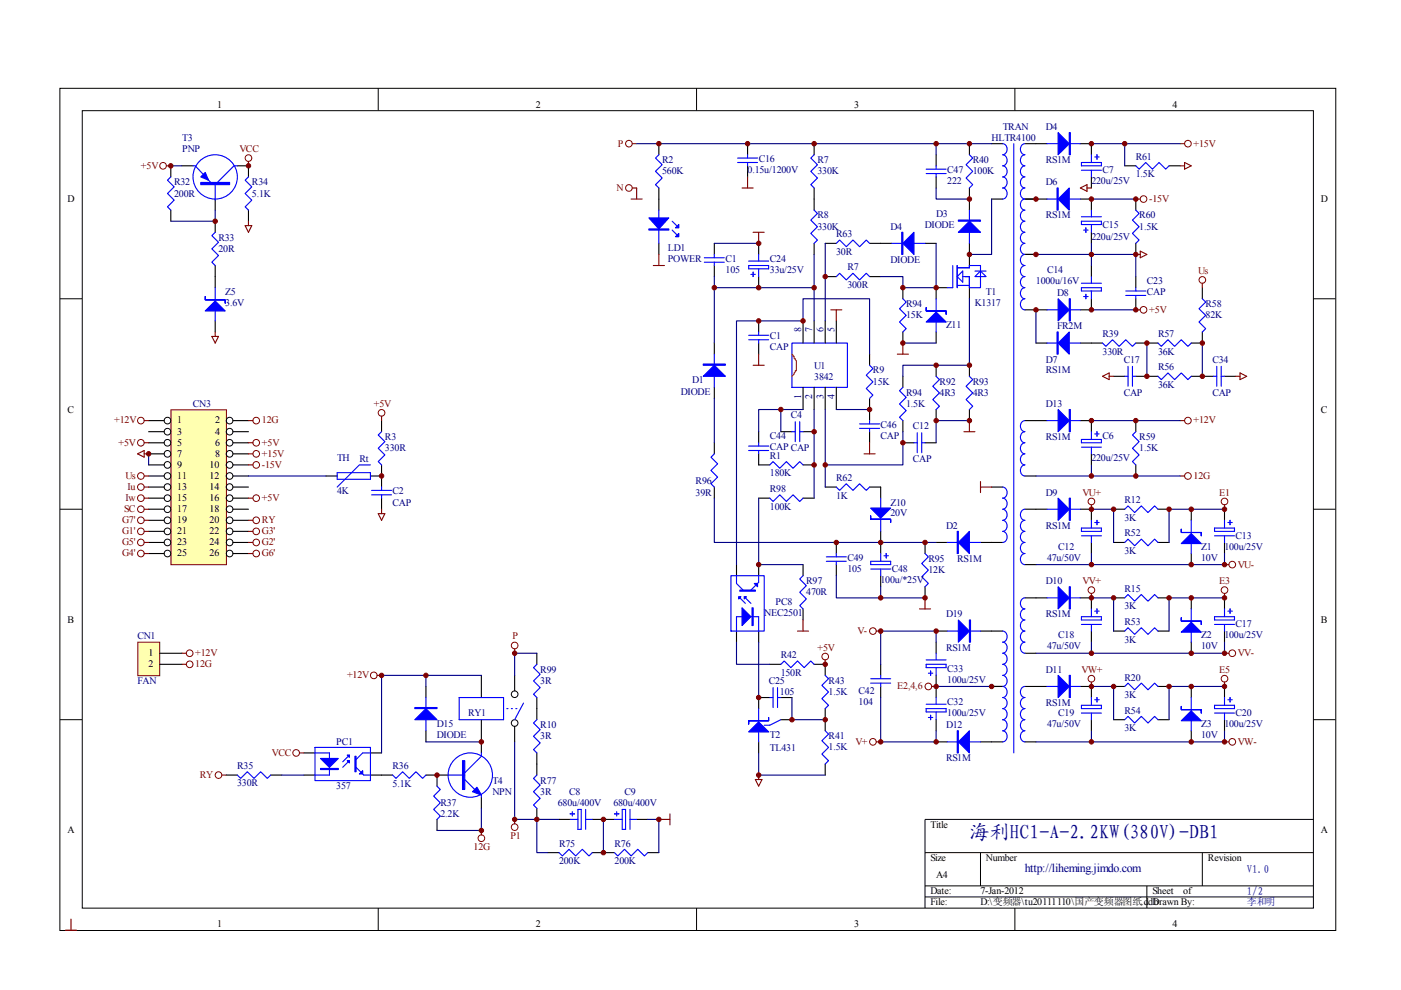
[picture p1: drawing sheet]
<svg xmlns="http://www.w3.org/2000/svg" width="297mm" height="210mm" viewBox="0 0 297 210" stroke-linecap="round" stroke-linejoin="round" font-family="sans-serif">
<g fill="none" stroke="#000" stroke-width=".21">
<path d="M12.7 18.7h270.5v178.6h-270.5zM80.2 18.7v4.7M147.7 18.7v4.7M215.2 18.7v4.7M17.4 23.5h261.1v169h-261.1zM12.7 63.3h4.7M278.4 63.3h4.7M12.7 108h4.7M278.4 108h4.7M12.7 152.6h4.7M278.4 152.6h4.7M278.4 173.7h-82.3v18.8"/>
<path d="M80.2 192.5v4.7M147.7 192.5v4.7M196.1 180.8h82.3M196.1 187.8h82.3M196.1 190.2h82.3M207.9 180.8v7M215.2 192.5v4.7M243.2 187.8v4.7M254.9 180.8v7"/>
</g>
<g fill="none" stroke="#800000" stroke-width=".23">
<path d="M134 30.5h1M134 39.9h1v2.3M157.3 39.9h2.4M158.5 37.5v2.4M229 39.9l1.5-.7v1.4zM230.5 39.9h.9M250.2 30.5h1M250.2 35.2h1M251.2 34.5l1.4 .7-1.4 .7zM133.8 42.2h2.4M138.5 56.3h2.4M139.7 53.9v2.4"/>
<path d="M159.7 49.3h2.3M160.9 49.3v2.3M240.8 42.2h.9M240.8 53.9h.9M241.7 53.2l1.5 .7-1.5 .8zM176.1 65.7h2.4M177.3 65.7v2.3M190.2 75.1h2.4M191.4 72.7v2.4M233.8 79.8l1.4-.7v1.4zM235.2 79.8h.9M240.8 65.7h.9"/>
<path d="M254.9 60.1v.9M262 79.8h.9M262.9 79.1l1.4 .7-1.4 .7zM183.2 96.2h2.3M184.4 93.9v2.3M204.4 91.5h2.3M205.5 89.2v2.3M250.2 89.2h1M207.9 102.1v2.3M207.9 103.3h2.3M231.4 107v1M250.2 100.9h1"/>
<path d="M259.6 119.7h1M259.6 107v1M169.1 133.8h2.3M170.3 131.5v2.3M175 139.9v1M185.8 133.8h.9M195 129.1h2.3M196.1 126.8v2.3M231.4 125.8v1M259.6 138.5h1M259.6 125.8v1M185.8 157.3h.9"/>
<path d="M197.5 145.5h1M231.4 144.6v.9M259.6 157.3h1M259.6 144.6v.9M160.1 165.3h1.5l-.7 1.4zM160.9 164.3v1M13.9 197.2h2.3M15 194.9v2.3"/>
</g>
<g fill="none" stroke="#000" stroke-width=".23">
<path d="M139.7 30.5v2.3M139.7 39.9v4.7M158.5 30.5v2.3M158.5 35.2v2.3M198.5 32.8v2.4M198.5 37.5v2.4M205.5 30.5v2.3M205.5 39.9v4.7M210.2 30.5h2.4M217.3 30.5h4.7M229 30.5h2.4v2.3M231.4 37.5v2.4"/>
<path d="M238.5 35.2h2.3M247.9 35.2h2.3M139.7 51.6v2.3M160.9 51.6v2.3M160.9 58.6v2.4M172.6 42.2v2.4M172.6 51.6v2.3M175 58.6h2.3M175 51.6h2.3M184.4 58.6h2.3M184.4 51.6h4.7M196.1 51.6h2.4"/>
<path d="M205.5 51.6v4.7M210.2 42.2h2.4M217.3 42.2h4.7M217.3 53.9h2.3M229 42.2h2.4v2.4M231.4 49.3v2.3M231.4 56.3v2.3M240.8 42.2v2.4M240.8 51.6v2.3M240.8 58.6v2.4M151.4 72.7v2.4M170.3 68v4.7"/>
<path d="M172.6 68v4.7M175 68v4.7M177.3 68v4.7M184.4 75.1v2.3M191.4 61v2.3M191.4 70.4v2.3M191.4 79.8v2.3M198.5 70.4v2.3M198.5 77.4v2.4M200.8 61h-2.3v2.3M205.5 61v2.3M205.5 77.4v2.4"/>
<path d="M217.3 65.7h4.7M219.6 72.7h2.4M229 72.7h4.8M231.4 63.3v2.4h-2.4M236.1 79.8h2.4M240.8 72.7h4.7M240.8 63.3v2.4M240.8 79.8h4.7M252.6 79.8h4.7M254.9 70.4v2.3h-2.3M254.9 61v2.3M259.6 79.8h2.4"/>
<path d="M151.4 82.1v2.4M151.4 93.9v2.3M160.9 96.2v2.4h2.3M160.9 91.5v2.4M165.6 91.5h2.3M170.3 98.6h2.3M170.3 82.1v4.7M170.3 91.5h2.3M172.6 82.1v4.7M175 82.1v4.7M177.3 82.1v4.7M184.4 84.5v4.7"/>
<path d="M184.4 91.5v2.4M191.4 89.2v2.3M191.4 93.9h2.4M196.1 93.9h2.4M198.5 86.8v2.4M205.5 86.8v2.4M217.3 89.2h4.7M229 89.2h2.4v2.3M231.4 96.2v2.4M240.8 89.2v2.3M240.8 98.6v2.3M151.4 103.3v2.3"/>
<path d="M156.2 119.7v2.4M160.9 119.7v2.4M160.9 105.6h2.3M170.3 119.7v2.4M170.3 105.6h2.3M175 103.3h2.3M177.3 115v2.4M177.3 119.7v2.4M184.4 103.3h2.3v2.3M186.7 112.7v4.7M196.1 115v2.4M198.5 115h2.3"/>
<path d="M207.9 115h4.7M210.2 103.3h2.4M217.3 100.9h2.3M217.3 119.7h2.3M217.3 108h4.7M229 108h2.4v2.3M231.4 115v2.4M236.1 115h2.4M236.1 108h2.4M245.5 115h2.4M245.5 108h2.4M252.6 108v2.3"/>
<path d="M252.6 117.4v2.3M259.6 108v2.3M259.6 115v2.4M156.2 133.8v2.4M160.9 133.8v2.4M170.3 129.1v2.4M186.7 122.1v2.3M196.1 124.4v2.4M198.5 133.8h2.3M198.5 136.2v2.3M207.9 133.8h4.7M217.3 138.5h2.3"/>
<path d="M217.3 126.8h4.7M229 126.8h2.4v2.3M231.4 133.8v2.4M236.1 126.8h2.4M236.1 133.8h2.4M245.5 126.8h2.4M245.5 133.8h2.4M252.6 126.8v2.3M252.6 136.2v2.3M259.6 126.8v2.3M259.6 133.8v2.4M160.9 157.3v2.3"/>
<path d="M163.2 147.9h-2.3v2.3M163.2 140.9h2.4M165.6 147.9h2.3M165.6 152.6h2.3M172.6 140.9h2.4v2.3M175 150.2v4.7M186.7 140.9v2.3M186.7 145.5v2.4M198.5 157.3h2.3M198.5 143.2v4.7M198.5 152.6v2.3M207.9 157.3h4.7"/>
<path d="M210.2 145.5h2.4M217.3 157.3h2.3M217.3 145.5h4.7M229 145.5h2.4v2.4M231.4 152.6v2.3M236.1 145.5h2.4M236.1 152.6h2.4M245.5 145.5h2.4M245.5 152.6h2.4M252.6 145.5v2.4M252.6 154.9v2.4M259.6 145.5v2.4"/>
<path d="M259.6 152.6v2.3M175 162v2.3"/>
</g>
<g fill="none" stroke="#00f" stroke-width=".23">
<path d="M139.7 32.8l-.7 .7 1.4 1.4-1.4 1.4 1.4 1.4-1.4 1.5 .7 .7M156.4 34.5h4.2M156.4 33.5h4.2M158.5 32.8v.7M158.5 34.5v.7M196.4 36.8h4.2M196.4 35.9h4.2M198.5 35.2v.7M198.5 36.8v.7M205.5 32.8l.7 .7-1.4 1.4 1.4 1.4-1.4 1.4 1.4 1.5-.7 .7M212.6 30.5a1.2 1.2 0 0 1 .9 1.1 1.2 1.2 0 0 1-.9 1.2 1.2 1.2 0 0 1 .9 1.2 1.2 1.2 0 0 1-.9 1.2 1.2 1.2 0 0 1 .9 1.1 1.2 1.2 0 0 1-.9 1.2 1.2 1.2 0 0 1 .9 1.2 1.2 1.2 0 0 1-.9 1.2 1.2 1.2 0 0 1 .9 1.1 1.2 1.2 0 0 1-.9 1.2M214.9 30.5v129.1"/>
<path d="M217.3 30.5a1.21 1.21 0 0 0-1 1.1 1.21 1.21 0 0 0 1 1.2 1.2 1.2 0 0 0-1 1.2 1.2 1.2 0 0 0 1 1.2 1.2 1.2 0 0 0-1 1.1 1.2 1.2 0 0 0 1 1.2 1.2 1.2 0 0 0-1 1.2 1.2 1.2 0 0 0 1 1.2 1.2 1.2 0 0 0-1 1.1 1.2 1.2 0 0 0 1 1.2 1.2 1.2 0 0 0-1 1.2 1.2 1.2 0 0 0 1 1.2 1.2 1.2 0 0 0-1 1.1 1.2 1.2 0 0 0 1 1.2 1.21 1.21 0 0 0-1 1.2 1.21 1.21 0 0 0 1 1.2 1.2 1.2 0 0 0-1 1.1 1.2 1.2 0 0 0 1 1.2 1.2 1.2 0 0 0-1 1.2 1.2 1.2 0 0 0 1 1.1 1.2 1.2 0 0 0-1 1.2 1.2 1.2 0 0 0 1 1.2 1.2 1.2 0 0 0-1 1.2 1.2 1.2 0 0 0 1 1.1 1.2 1.2 0 0 0-1 1.2 1.2 1.2 0 0 0 1 1.2 1.2 1.2 0 0 0-1 1.2 1.2 1.2 0 0 0 1 1.1 1.2 1.2 0 0 0-1 1.2 1.2 1.2 0 0 0 1 1.2M222 30.5h7M229.3 34.5h4.2v.7h-4.2zM229.3 36.1h4.2M231.4 32.8v1.7M231.4 36.1v1.4M232.1 33.3h.9M232.6 32.8v.9M240.8 35.2l.7 .7 1.4-1.4 1.4 1.4 1.4-1.4 1.5 1.4 .7-.7M139.7 44.6v7M142.5 48.8l1 .9M142.5 46.9l1 .9"/>
<path d="M158.7 56.3h4.3v.7h-4.3zM158.7 55.4h4.3M159.2 58.2h.9M159.7 57.7v.9M160.9 53.9v1.5M160.9 57v1.6M172.6 44.6l.7 .7-1.4 1.4 1.4 1.4-1.4 1.4 1.4 1.4-.7 .7M177.3 58.6l.7-.7 1.4 1.4 1.4-1.4 1.5 1.4 1.4-1.4 .7 .7M177.3 51.6l.7-.7 1.4 1.4 1.4-1.4 1.5 1.4 1.4-1.4 .7 .7M189.1 51.6h7M202 56.3v4.7h-1.2M202.9 56.8h2.6v-.5h2.4v4.7h-2.4v-2.4h-1.4"/>
<path d="M202.9 56.3v4.7M204.1 57.5v2.3l-1.2-1.2zM205.5 44.6v7M206.7 58.6l1.2-1.1 1.2 1.1zM206.7 57.5h2.4M222 42.2h7M229.3 46.9h4.2v.7h-4.2zM229.3 46h4.2M229.8 48.8h.9M230.2 48.3v1M231.4 44.6v1.4M231.4 47.6v1.7"/>
<path d="M231.4 58.6v1.5M240.8 44.6l.7 .7-1.4 1.4 1.4 1.4-1.4 1.4 1.4 1.4-.7 .7M151.4 75.1v7M167.9 72.7h11.8v9.4h-11.8zM184.4 77.4l.7 .7-1.4 1.4 1.4 1.5-1.4 1.4 1.4 1.4-.7 .7M191.4 63.3l.7 .7-1.4 1.5 1.4 1.4-1.4 1.4 1.4 1.4-.7 .7M198.5 79.8l.7 .7-1.4 1.4 1.4 1.4-1.4 1.4 1.4 1.4-.7 .7M198.5 63.3v7.1M202.9 60.5h2.6M205.5 79.8l.7 .7-1.4 1.4 1.4 1.4-1.4 1.4 1.4 1.4-.7 .7M222 65.7h7M222 72.7h7"/>
<path d="M229.3 61h4.2v.7h-4.2zM229.3 60.1h4.2M229.8 62.9h.9M230.2 62.4v.9M231.4 61.7v1.6M233.8 72.7l.7 .7 1.4-1.4 1.4 1.4 1.4-1.4 1.4 1.4 .7-.7M238.5 79.8h.7M238.7 61.7h4.2M238.7 62.6h4.2M239.2 77.7v4.2M240.1 79.8h.7M240.1 77.7v4.2"/>
<path d="M240.8 61v.7M240.8 62.6v.7M245.5 72.7l.7 .7 1.4-1.4 1.4 1.4 1.4-1.4 1.5 1.4 .7-.7M245.5 79.8l.7 .7 1.4-1.4 1.4 1.4 1.4-1.4 1.5 1.4 .7-.7M254.9 63.3l.7 .7-1.4 1.5 1.4 1.4-1.4 1.4 1.4 1.4-.7 .7M257.3 79.8h.7M258 77.7v4.2M258.9 79.8h.7M258.9 77.7v4.2M151.4 96.2l-.7 .7 1.5 1.4-1.5 1.4 1.5 1.5-1.5 1.4 .7 .7M158.7 95.5h4.3M158.7 94.6h4.3"/>
<path d="M160.9 93.9v.7M160.9 95.5v.7M163.2 98.6l.7-.7 1.4 1.4 1.4-1.4 1.4 1.4 1.5-1.4 .7 .7M167.9 91.5h.7M168.6 89.4v4.2M169.6 91.5h.7M169.6 89.4v4.2M182.3 90.8h4.2M182.3 89.9h4.2M184.4 89.2v.7M184.4 90.8v.7M191.4 82.1l-.7 .7 1.4 1.4-1.4 1.5 1.4 1.4-1.4 1.4 .7 .7"/>
<path d="M193.8 93.9h.7M194.5 91.8v4.2M195.4 93.9h.7M195.4 91.8v4.2M217.3 96.2a1.2 1.2 0 0 0-1 1.2 1.2 1.2 0 0 0 1 1.2 1.2 1.2 0 0 0-1 1.1 1.2 1.2 0 0 0 1 1.2M217.3 89.2a1.2 1.2 0 0 0-1 1.2 1.2 1.2 0 0 0 1 1.1 1.2 1.2 0 0 0-1 1.2 1.2 1.2 0 0 0 1 1.2 1.2 1.2 0 0 0-1 1.2 1.2 1.2 0 0 0 1 1.1M222 89.2h7M229.3 93.2h4.2v.7h-4.2zM229.3 94.8h4.2M231.4 91.5v1.7M231.4 94.8v1.4M232.1 92h.9"/>
<path d="M232.6 91.5v1M240.8 91.5l-.7 .7 1.4 1.4-1.4 1.5 1.4 1.4-1.4 1.4 .7 .7M163.2 105.6l.7 .7 1.4-1.4 1.4 1.4 1.4-1.4 1.5 1.4 .7-.7M175.2 119h4.2M175.2 118.1h4.2M177.3 103.3l.7 .7 1.4-1.4 1.4 1.4 1.5-1.4 1.4 1.4 .7-.7M177.3 117.4v.7M177.3 119v.7M184.6 119h4.2v.7h-4.2zM186.7 105.6v7.1M186.7 117.4v1.6M187.4 117.8h1"/>
<path d="M187.9 117.4v.9M196.1 117.4l.7 .7-1.4 1.4 1.4 1.4-1.4 1.4 1.4 1.4-.7 .7M200.8 115h7.1M212.6 103.3a1.2 1.2 0 0 1 .9 1.1 1.2 1.2 0 0 1-.9 1.2 1.2 1.2 0 0 1 .9 1.2 1.2 1.2 0 0 1-.9 1.2 1.2 1.2 0 0 1 .9 1.1 1.2 1.2 0 0 1-.9 1.2 1.2 1.2 0 0 1 .9 1.2 1.2 1.2 0 0 1-.9 1.2 1.2 1.2 0 0 1 .9 1.1 1.2 1.2 0 0 1-.9 1.2M217.3 108a1.21 1.21 0 0 0-1 1.1 1.21 1.21 0 0 0 1 1.2 1.2 1.2 0 0 0-1 1.2 1.2 1.2 0 0 0 1 1.2 1.2 1.2 0 0 0-1 1.1 1.2 1.2 0 0 0 1 1.2 1.2 1.2 0 0 0-1 1.2 1.2 1.2 0 0 0 1 1.2 1.2 1.2 0 0 0-1 1.1 1.2 1.2 0 0 0 1 1.2M222 108h7M229.3 112h4.2v.7h-4.2zM229.3 113.6h4.2M231.4 110.3v1.7M231.4 113.6v1.4M232.1 110.8h.9M232.6 110.3v1"/>
<path d="M238.5 115l.7-.7 1.4 1.4 1.4-1.4 1.4 1.4 1.4-1.4 .7 .7M238.5 108l.7-.7 1.4 1.4 1.4-1.4 1.4 1.4 1.4-1.4 .7 .7M252.6 110.3v7.1M257.5 113.6h4.2M257.5 112h4.2v.7h-4.2zM259.6 110.3v1.7M259.6 113.6v1.4M260.3 110.8h1M260.8 110.3v1M155 122.1h7v11.7h-7zM156.2 133.8v-3h4.7v3M156.2 122.1v1.6l1.4 1.4"/>
<path d="M156.6 126.5l1.4 1.4M157.8 126.5l1.4 1.4M160.9 122.1v1.4l-1.7 1.6M170.3 122.1l-.7 .7 1.4 1.4-1.4 1.4 1.4 1.4-1.4 1.4 .7 .7M184.6 120.7h4.2M186.7 120.7v1.4M196.4 139.9h4.2M198.5 138.5v1.4M200.8 133.8h7.1M212.6 133.8a1.2 1.2 0 0 1 .9 1.2 1.2 1.2 0 0 1-.9 1.2 1.2 1.2 0 0 1 .9 1.1 1.2 1.2 0 0 1-.9 1.2 1.2 1.2 0 0 1 .9 1.2 1.2 1.2 0 0 1-.9 1.2 1.2 1.2 0 0 1 .9 1.1 1.2 1.2 0 0 1-.9 1.2 1.2 1.2 0 0 1 .9 1.2 1.2 1.2 0 0 1-.9 1.1 1.2 1.2 0 0 1 .9 1.2 1.2 1.2 0 0 1-.9 1.2 1.2 1.2 0 0 1 .9 1.2 1.2 1.2 0 0 1-.9 1.1 1.2 1.2 0 0 1 .9 1.2 1.2 1.2 0 0 1-.9 1.2 1.2 1.2 0 0 1 .9 1.2 1.2 1.2 0 0 1-.9 1.1 1.2 1.2 0 0 1 .9 1.2 1.2 1.2 0 0 1-.9 1.2M217.3 126.8a1.2 1.2 0 0 0-1 1.1 1.2 1.2 0 0 0 1 1.2 1.2 1.2 0 0 0-1 1.2 1.2 1.2 0 0 0 1 1.2 1.2 1.2 0 0 0-1 1.1 1.2 1.2 0 0 0 1 1.2 1.2 1.2 0 0 0-1 1.2 1.2 1.2 0 0 0 1 1.2 1.2 1.2 0 0 0-1 1.1 1.2 1.2 0 0 0 1 1.2M222 126.8h7"/>
<path d="M229.3 130.8h4.2v.7h-4.2zM229.3 132.4h4.2M231.4 129.1v1.7M231.4 132.4v1.4M232.1 129.6h.9M232.6 129.1v.9M238.5 133.8l.7-.7 1.4 1.4 1.4-1.4 1.4 1.4 1.4-1.4 .7 .7M238.5 126.8l.7-.7 1.4 1.4 1.4-1.4 1.4 1.4 1.4-1.4 .7 .7M252.6 129.1v7.1M257.5 130.8h4.2v.7h-4.2zM257.5 132.4h4.2M259.6 129.1v1.7"/>
<path d="M259.6 132.4v1.4M260.3 129.6h1M260.8 129.1v.9M160.9 150.2v7.1M163.2 147.9h.7M163.9 145.8v4.2M164.9 147.9h.7M164.9 145.8v4.2M165.6 140.9l.7-.8 1.4 1.5 1.4-1.5 1.4 1.5 1.4-1.5 .7 .8M165.6 152.6l-2.4 1.2h-1.2M175 143.2l.7 .7-1.4 1.4 1.4 1.4-1.4 1.4 1.4 1.4-.7 .7M175 154.9l.7 .7-1.4 1.5 1.4 1.4-1.4 1.4 1.4 1.4-.7 .7"/>
<path d="M184.6 144.8h4.2M184.6 143.9h4.2M186.7 143.2v.7M186.7 144.8v.7M196.4 140.9h4.2v.7h-4.2zM196.4 150.2h4.2v.7h-4.2zM196.4 149.3h4.2M196.8 152.1h1M196.8 142.7h1M197.3 142.3v.9M197.3 151.7v.9M198.5 141.6v1.6"/>
<path d="M198.5 147.9v1.4M198.5 150.9v1.7M200.8 157.3h7.1M217.3 145.5a1.2 1.2 0 0 0-1 1.2 1.2 1.2 0 0 0 1 1.2 1.2 1.2 0 0 0-1 1.2 1.2 1.2 0 0 0 1 1.1 1.2 1.2 0 0 0-1 1.2 1.2 1.2 0 0 0 1 1.2 1.2 1.2 0 0 0-1 1.2 1.2 1.2 0 0 0 1 1.1 1.2 1.2 0 0 0-1 1.2 1.2 1.2 0 0 0 1 1.2M222 145.5h7M229.3 149.5h4.2v.7h-4.2zM229.3 151.2h4.2M231.4 147.9v1.6M231.4 151.2v1.4M232.1 148.4h.9M232.6 147.9v.9M238.5 152.6l.7-.7 1.4 1.4 1.4-1.4 1.4 1.4 1.4-1.4 .7 .7"/>
<path d="M238.5 145.5l.7-.7 1.4 1.5 1.4-1.5 1.4 1.5 1.4-1.5 .7 .7M252.6 147.9v7M257.5 149.5h4.2v.7h-4.2zM257.5 151.2h4.2M259.6 147.9v1.6M259.6 151.2v1.4M260.3 148.4h1M260.8 147.9v.9"/>
</g>
<path d="M167.9 75.1l.2 .5h.3v.4h.2l.2 .5v2.1h-.2l-.2 .7-.5 .5" fill="none" stroke="#f00" stroke-width=".23"/>
<g fill="#00f" stroke="#00f" stroke-width=".23">
<path d="M205.5 46.9l2.4 2.4h-4.7z"/>
<path d="M191.4 51.6l2.4-2.3v4.6z"/>
<path d="M196.4 68.3l2.1-2.1 2.1 2.1z"/>
<path d="M184.6 107.7h4.2l-2.1 2.1z"/>
<path d="M205.5 112.7v4.7l-2.3-2.4z"/>
<path d="M157.3 128.9l1.9 1.9-1.9 1.8z"/>
<path d="M156.6 126.5h.5l-.5 .5z"/>
<path d="M157.8 126.5h.5l-.5 .5z"/>
<path d="M159.9 123.7h.7v.7z"/>
<path d="M149.1 79.8l2.3-2.4 2.4 2.4z"/>
<path d="M158.7 155.2l2.2-2.1 2.1 2.1z"/>
<path d="M203.2 131.5l2.3 2.3-2.3 2.4z"/>
<path d="M205.5 154.9v4.7l-2.3-2.3z"/>
<path d="M224.3 63.3l2.4 2.4-2.4 2.3z"/>
<path d="M224.3 28.1l2.4 2.4-2.4 2.3z"/>
<path d="M224.3 42.2l2.4-2.3v4.7z"/>
<path d="M224.3 86.8l2.4 2.4-2.4 2.3z"/>
<path d="M224.3 105.6l2.4 2.4-2.4 2.3z"/>
<path d="M224.3 124.4l2.4 2.4-2.4 2.3z"/>
<path d="M224.3 143.2l2.4 2.3-2.4 2.4z"/>
<path d="M224.3 72.7l2.4-2.3v4.7z"/>
<path d="M250.4 115.3l2.2-2.2 2.1 2.2z"/>
<path d="M250.4 152.8l2.2-2.1 2.1 2.1z"/>
<path d="M250.4 134l2.2-2.1 2.1 2.1z"/>
<path d="M137.6 46.2h4.2l-2.1 2.3z"/>
<path d="M143.2 50.2l.7-.7v.7z"/>
<path d="M143.2 48.3l.7-.7v.7z"/>
<path d="M203.2 46.7h4.7v.2h-4.7z" fill-rule="evenodd"/>
<path d="M191.2 49.3h.2v4.6h-.2z" fill-rule="evenodd"/>
<path d="M196.4 65.2v.7h4.2v.7v-.7h-4.2z" fill-rule="evenodd"/>
<path d="M184.6 109.4v.7h4.2v.7v-.7h-4.2z" fill-rule="evenodd"/>
<path d="M202.9 112.7h.3v4.7h-.3z" fill-rule="evenodd"/>
<path d="M159.4 128.9h.3v3.7h-.3z" fill-rule="evenodd"/>
<path d="M156.9 125.1h3.2v.2h-3.2z" fill-rule="evenodd"/>
<path d="M149.1 77.2h4.7v.2h-4.7z" fill-rule="evenodd"/>
<path d="M158.7 152.8v.7v-.7h4.3v-.7v.7z" fill-rule="evenodd"/>
<path d="M205.5 131.5h.3v4.7h-.3z" fill-rule="evenodd"/>
<path d="M202.9 154.9h.3v4.7h-.3z" fill-rule="evenodd"/>
<path d="M226.7 63.3h.2v4.7h-.2z" fill-rule="evenodd"/>
<path d="M226.7 28.1h.2v4.7h-.2z" fill-rule="evenodd"/>
<path d="M224.1 39.9h.2v4.7h-.2z" fill-rule="evenodd"/>
<path d="M226.7 86.8h.2v4.7h-.2z" fill-rule="evenodd"/>
<path d="M226.7 105.6h.2v4.7h-.2z" fill-rule="evenodd"/>
<path d="M226.7 124.4h.2v4.7h-.2z" fill-rule="evenodd"/>
<path d="M226.7 143.2h.2v4.7h-.2z" fill-rule="evenodd"/>
<path d="M224.1 70.4h.2v4.7h-.2z" fill-rule="evenodd"/>
<path d="M250.4 112.2v.7h4.3v.7v-.7h-4.3z" fill-rule="evenodd"/>
<path d="M250.4 149.8v.7h4.3v.7v-.7h-4.3z" fill-rule="evenodd"/>
<path d="M250.4 131v.7h4.3v.7v-.7h-4.3z" fill-rule="evenodd"/>
<path d="M137.6 48.5h4.2v.3h-4.2z" fill-rule="evenodd"/>
</g>
<g fill="none" stroke="#800000" stroke-width=".21">
<circle cx="133.3" cy="30.5" r=".7"/>
<circle cx="133.3" cy="39.9" r=".7"/>
<circle cx="251.9" cy="30.5" r=".71"/>
<circle cx="242.5" cy="42.2" r=".7"/>
<circle cx="254.9" cy="59.3" r=".71"/>
<circle cx="242.5" cy="65.7" r=".71"/>
<circle cx="251.9" cy="89.2" r=".71"/>
<circle cx="231.4" cy="106.3" r=".71"/>
<circle cx="251.9" cy="100.9" r=".71"/>
<circle cx="259.6" cy="106.3" r=".71"/>
<circle cx="261.3" cy="119.7" r=".71"/>
<circle cx="175" cy="139.2" r=".71"/>
<circle cx="185.1" cy="133.8" r=".71"/>
<circle cx="231.4" cy="125.1" r=".71"/>
<circle cx="259.6" cy="125.1" r=".71"/>
<circle cx="261.3" cy="138.5" r=".71"/>
<circle cx="185.1" cy="157.3" r=".71"/>
<circle cx="196.8" cy="145.5" r=".71"/>
<circle cx="231.4" cy="143.9" r=".71"/>
<circle cx="259.6" cy="143.9" r=".71"/>
<circle cx="261.3" cy="157.3" r=".71"/>
</g>
<g fill="none" stroke="#000080" stroke-width=".23">
<path d="M135 30.5h75.2M198.5 39.9v2.3h7M198.5 30.5v2.3M231.4 30.5h18.8M238.5 30.5v4.7M172.6 53.9v7.1h-21.2v11.7M175 51.6v16.4M198.5 51.6v9.4h-7.1v-2.4h-4.7M210.2 42.2v11.7h-4.7M219.6 53.9h21.2v4.7M231.4 51.6v4.7M231.4 42.2h9.4"/>
<path d="M172.6 61v7M184.4 75.1v-11.8h-14.1v4.7h-14.1v51.7M191.4 72.7h7.1M205.5 63.3v14.1h-14.1v2.4M219.6 65.7v7M231.4 65.7h9.4M243.2 72.7v7.1M254.9 72.7v7.1M151.4 84.5v9.4M165.6 86.8v4.7M170.3 86.8h-9.4v4.7M172.6 86.8v18.8"/>
<path d="M175 86.8v16.5M177.3 86.8h7.1M191.4 91.5v7.1h-16.4M205.5 89.2h-7v4.7M231.4 89.2h18.8M231.4 98.6v2.3M151.4 105.6v9.4h47.1M160.9 105.6v14.1h9.4M219.6 100.9h30.6M231.4 108h4.7v7M231.4 117.4v2.3M259.6 108h-11.7v7"/>
<path d="M259.6 117.4v2.3h-40M156.2 136.2v4.7h7M160.9 136.2v11.7M177.3 122.1v4.7h18.8M186.7 124.4v2.4M198.5 136.2v-2.4h-11.8v7.1M231.4 126.8h4.7v7M231.4 136.2v2.3M259.6 126.8h-11.7v7M259.6 136.2v2.3h-40M160.9 159.6v4.7h14.1M167.9 147.9v4.7h7.1"/>
<path d="M186.7 147.9v9.4h11.8v-2.4M198.5 145.5h11.7M231.4 145.5h4.7v7.1M231.4 154.9v2.4M259.6 154.9v2.4h-40M259.6 145.5h-11.7v7.1"/>
</g>
<path d="M36.3 87h11.7v32.7h-11.7z" fill="#ffffb0"/>
<g fill="none" stroke="#800000" stroke-width=".21">
<path d="M36.2 86.9h11.8v32.8h-11.8z"/>
<circle cx="34.6" cy="35.2" r=".71"/>
<circle cx="52.7" cy="33.5" r=".7"/>
<circle cx="29.9" cy="93.9" r=".7"/>
<circle cx="29.9" cy="89.2" r=".7"/>
<circle cx="54.3" cy="96.2" r=".71"/>
<circle cx="54.3" cy="98.6" r=".71"/>
<circle cx="54.3" cy="93.9" r=".7"/>
<circle cx="54.3" cy="89.2" r=".7"/>
<circle cx="29.9" cy="110.3" r=".71"/>
<circle cx="29.9" cy="112.7" r=".71"/>
<circle cx="29.9" cy="100.9" r=".7"/>
<circle cx="29.9" cy="115" r=".7"/>
<circle cx="29.9" cy="105.6" r=".7"/>
<circle cx="29.9" cy="103.3" r=".7"/>
<circle cx="29.9" cy="117.4" r=".7"/>
<circle cx="29.9" cy="108" r=".7"/>
<circle cx="54.3" cy="110.3" r=".71"/>
<circle cx="54.3" cy="112.7" r=".71"/>
<circle cx="54.3" cy="105.6" r=".7"/>
<circle cx="54.3" cy="115" r=".7"/>
<circle cx="54.3" cy="117.4" r=".7"/>
<circle cx="109.1" cy="136.9" r=".71"/>
<circle cx="62.8" cy="159.6" r=".71"/>
<circle cx="79.3" cy="143.2" r=".71"/>
<circle cx="46.3" cy="164.3" r=".7"/>
<circle cx="102.1" cy="177.7" r=".71"/>
<circle cx="109.1" cy="175.4" r=".71"/>
</g>
<g fill="none" stroke="#000" stroke-width=".21">
<circle cx="35.5" cy="96.2" r=".71"/>
<circle cx="35.5" cy="98.6" r=".71"/>
<circle cx="35.5" cy="91.5" r=".71"/>
<circle cx="35.5" cy="93.9" r=".71"/>
<circle cx="35.5" cy="89.2" r=".71"/>
<circle cx="48.7" cy="96.2" r=".71"/>
<circle cx="48.7" cy="98.6" r=".71"/>
<circle cx="48.7" cy="91.5" r=".71"/>
<circle cx="48.7" cy="93.9" r=".71"/>
<circle cx="48.7" cy="89.2" r=".71"/>
<circle cx="35.5" cy="110.3" r=".71"/>
<circle cx="35.5" cy="112.7" r=".71"/>
<circle cx="35.5" cy="100.9" r=".71"/>
<circle cx="35.5" cy="105.6" r=".71"/>
<circle cx="35.5" cy="115" r=".71"/>
<circle cx="35.5" cy="103.3" r=".71"/>
<circle cx="35.5" cy="108" r=".71"/>
<circle cx="35.5" cy="117.4" r=".71"/>
<circle cx="48.7" cy="110.3" r=".71"/>
<circle cx="48.7" cy="112.7" r=".71"/>
<circle cx="48.7" cy="100.9" r=".71"/>
<circle cx="48.7" cy="105.6" r=".71"/>
<circle cx="48.7" cy="115" r=".71"/>
<circle cx="48.7" cy="103.3" r=".71"/>
<circle cx="48.7" cy="108" r=".71"/>
<circle cx="48.7" cy="117.4" r=".71"/>
<circle cx="109.1" cy="153.3" r=".71"/>
<circle cx="109.1" cy="147.2" r=".71"/>
</g>
<g fill="none" stroke="#000" stroke-width=".23">
<path d="M36.2 35.2v2.3M38.6 35.2h2.3M50.3 35.2h2.4v2.3M36.2 44.6v2.3M45.6 42.2v2.4M45.6 46.9v2.4M45.6 56.3v4.7M52.7 44.6v2.3M45.6 68v2.4M31.5 89.2h3.3M31.5 91.5h3.3M31.5 93.9h3.3"/>
<path d="M31.5 96.2h3.3M31.5 98.6h3.3M49.4 89.2h3.3M49.4 91.5h3.3M49.4 93.9h3.3M49.4 96.2h3.3M49.4 98.6h3.3M31.5 100.9h3.3M31.5 103.3h3.3M31.5 105.6h3.3M31.5 108h3.3M31.5 110.3h3.3"/>
<path d="M31.5 112.7h3.3M31.5 115h3.3M31.5 117.4h3.3M49.4 100.9h3.3M49.4 103.3h3.3M49.4 105.6h3.3M49.4 108h3.3M49.4 110.3h3.3M49.4 112.7h3.3M49.4 115h3.3M49.4 117.4h3.3M113.8 138.5v2.4"/>
<path d="M64.4 159.6h2.4M78.5 159.6h2.4M90.3 145.5v2.4M90.3 154.9v2.4M102.1 143.2v4.7M102.1 152.6v7M109.1 143.2v3.3M109.1 154v3.3M113.8 147.9v4.7M113.8 159.6v4.7M48 164.3h2.3M57.4 164.3h2.3"/>
<path d="M64.4 164.3h2.4M78.5 164.3h4.7M90.3 164.3h4.7M92.7 164.3v2.4M92.7 173.7v2.4M102.1 169v2.4M113.8 171.4v2.3M118.5 173.7h2.4M125.6 173.7h4.7M135 173.7h2.3"/>
</g>
<g fill="none" stroke="#00f" stroke-width=".23">
<path d="M36.2 37.5l-.7 .7 1.4 1.4-1.4 1.4 1.4 1.4-1.4 1.5 .7 .7M40.9 35.2h.5l3.3 3.5M45.6 39.2v3.2M50.3 35.2h-.7l-3.5 3.5M52.7 37.5l-.7 .7 1.4 1.4-1.4 1.4 1.4 1.4-1.4 1.5 .7 .7M45.6 49.3l-.7 .7 1.4 1.4-1.4 1.4 1.4 1.4-1.4 1.4 .7 .7M45.6 61v7M66.8 158.5h11.7v7h-11.7zM66.8 159.6h3v4.7h-3M78.5 159.6h-1.6l-1.4 1.5M90.3 147.9v7M97.4 147.9h9.4v4.7h-9.4z"/>
<path d="M102.1 159.6v.7l-3.6 3.6M107.5 150.2h.2M108.4 150.2h.2M109.4 150.2h.2M111 149.1l-1.9 3.5M113.8 140.9l-.7 .7 1.4 1.4-1.4 1.4 1.4 1.4-1.4 1.4 .7 .7M113.8 152.6l-.7 .7 1.4 1.4-1.4 1.4 1.4 1.4-1.4 1.4 .7 .7M50.3 164.3l.7 .7 1.4-1.4 1.5 1.4 1.4-1.4 1.4 1.4 .7-.7M74.1 161.3l-1.4 1.4M74.1 160.1l-1.4 1.4M75.5 162.7l1.6 1.6h1.4M83.2 164.3l.8 .7 1.4-1.4 1.4 1.4 1.4-1.4 1.4 1.4 .7-.7"/>
<path d="M92.7 166.7l.7 .7-1.5 1.4 1.5 1.4-1.5 1.4 1.5 1.4-.7 .7M95 164.3h3.5M98.5 165.3l2.2 2.1M102.1 168.6v.4M113.8 164.3l-.7 .7 1.4 1.5-1.4 1.4 1.4 1.4-1.4 1.4 .7 .7M120.9 172.6h.9M120.9 173.7h1.6M121.3 172.1v.9M122.5 171.6h.7v4.2h-.7zM124.2 173.7h1.4M124.2 171.6v4.2M130.3 172.6h.9"/>
<path d="M130.3 173.7h1.6M130.8 172.1v.9M131.9 171.6h.7v4.2h-.7zM133.6 173.7h1.4M133.6 171.6v4.2"/>
<circle cx="45.6" cy="37.5" r="4.7"/>
<circle cx="99.7" cy="164.3" r="4.7"/>
</g>
<g fill="#00f" stroke="#00f" stroke-width=".23">
<path d="M68 160.8h3.7l-1.9 1.9z"/>
<path d="M73.6 160.1h.5v.5z"/>
<path d="M73.6 161.3h.5v.5z"/>
<path d="M76.9 163.4v.7h-.7z"/>
<path d="M101.1 166.9l1 1.7-1.9-.7z"/>
<path d="M88 152.6l2.3-2.4 2.4 2.4z"/>
<path d="M42.6 37.5l.9-.9 .7 1.6z"/>
<path d="M43.5 65.9l2.1-2.1 2.1 2.1z"/>
<path d="M68 162.9h3.7v.3h-3.7z" fill-rule="evenodd"/>
<path d="M75.3 160.3h.2v3.3h-.2z" fill-rule="evenodd"/>
<path d="M98.1 161.3h.4v6.1h-.4z" fill-rule="evenodd"/>
<path d="M88 150h4.7v.2h-4.7z" fill-rule="evenodd"/>
<path d="M42.6 38.7h6.1v.5h-6.1z" fill-rule="evenodd"/>
<path d="M43.5 62.9v.7h4.2v.7v-.7h-4.2z" fill-rule="evenodd"/>
</g>
<path d="M36.2 35.2h2.4M45.6 44.6v2.3h-9.4M31.5 96.2v2.4M90.3 157.3h11.8M90.3 143.2v2.3M102.1 143.2h-21.2v16.4M109.1 157.3v16.4h9.4M59.7 164.3h4.7M102.1 171.4v4.7h-9.4" fill="none" stroke="#000080" stroke-width=".23"/>
<g fill="none" stroke="#800000" stroke-width=".23">
<path d="M35.3 35.2h.9M52.7 34.2v1M52 47.8h1.4l-.7 1.5zM52.7 46.9v.9M44.9 71.3h1.4l-.7 1.4zM45.6 70.4v.9M29.2 96.2l1.4-.7v1.4zM30.6 89.2h.9M30.6 93.9h.9M30.6 96.2h.9M52.7 89.2h.9M52.7 93.9h.9"/>
<path d="M52.7 96.2h.9M52.7 98.6h.9M30.6 100.9h.9M30.6 103.3h.9M30.6 105.6h.9M30.6 108h.9M30.6 110.3h.9M30.6 112.7h.9M30.6 115h.9M30.6 117.4h.9M52.7 105.6h.9M52.7 110.3h.9"/>
<path d="M52.7 112.7h.9M52.7 115h.9M52.7 117.4h.9M109.1 137.6v.9M63.5 159.6h.9M80 143.2h.9M47 164.3h1M102.1 176.1v.9M109.1 173.7v1"/>
</g>
<path d="M29.3 136.2h4.6v7.1h-4.6z" fill="#ffffb0"/>
<g fill="none" stroke="#800000" stroke-width=".21">
<path d="M29.2 136.2h4.7v7.1h-4.7z"/>
<circle cx="80.9" cy="87.5" r=".71"/>
<circle cx="40.2" cy="138.5" r=".71"/>
<circle cx="40.2" cy="140.8" r=".71"/>
</g>
<g fill="none" stroke="#000" stroke-width=".23">
<path d="M172.6 30.5v2.3M172.6 39.9v2.3M151.4 51.6v2.3M151.4 56.3v2.3M160.9 68v2.4M160.9 72.7v2.4M80.9 89.2v2.3M80.9 98.6v4.7M69.1 100.9h2.4M78.5 100.9h2.4M80.9 105.6v2.4M33.9 138.5h4.7"/>
<path d="M33.9 140.9h4.7M116.2 180.8h2.3M125.6 180.8h4.7M137.3 180.8h2.4"/>
</g>
<path d="M159.7 77.4h2.3M160.9 75.1v2.3M80.9 88.2v1M80.2 108.9h1.4l-.7 1.4zM80.9 108v.9M38.6 138.5h.9M38.6 140.9h.9M139.7 173.7h2.3M142 172.6v2.3" fill="none" stroke="#800000" stroke-width=".23"/>
<path d="M151.4 58.6v2.4M151.4 51.6h9.5M52.7 100.9h16.4M113.8 138.5h-4.7v4.7M113.8 173.7v7.1h2.4M127.9 173.7v7.1M137.3 173.7h2.4v7.1" fill="none" stroke="#000080" stroke-width=".23"/>
<g fill="#800000" stroke="#800000" stroke-width=".21">
<circle cx="92.7" cy="164.3" r=".47"/>
<circle cx="102.1" cy="157.3" r=".47"/>
<circle cx="80.9" cy="143.2" r=".47"/>
<circle cx="102.1" cy="176.1" r=".47"/>
<circle cx="90.3" cy="143.2" r=".47"/>
<circle cx="109.1" cy="138.5" r=".47"/>
<circle cx="109.1" cy="173.7" r=".47"/>
<circle cx="219.6" cy="42.2" r=".47"/>
<circle cx="219.6" cy="53.9" r=".47"/>
<circle cx="219.6" cy="65.7" r=".47"/>
<circle cx="210.2" cy="145.5" r=".47"/>
<circle cx="205.5" cy="30.5" r=".47"/>
<circle cx="205.5" cy="42.2" r=".47"/>
<circle cx="172.6" cy="98.6" r=".47"/>
<circle cx="191.4" cy="61" r=".47"/>
<circle cx="191.4" cy="72.7" r=".47"/>
<circle cx="175" cy="58.6" r=".47"/>
<circle cx="184.4" cy="86.8" r=".47"/>
<circle cx="198.5" cy="77.4" r=".47"/>
<circle cx="198.5" cy="89.2" r=".47"/>
<circle cx="205.5" cy="77.4" r=".47"/>
<circle cx="205.5" cy="89.2" r=".47"/>
<circle cx="170.3" cy="68" r=".47"/>
<circle cx="205.5" cy="53.9" r=".47"/>
<circle cx="198.5" cy="61" r=".47"/>
<circle cx="158.5" cy="30.5" r=".47"/>
<circle cx="196.1" cy="115" r=".47"/>
<circle cx="186.7" cy="115" r=".47"/>
<circle cx="191.4" cy="93.9" r=".47"/>
<circle cx="172.6" cy="91.5" r=".47"/>
<circle cx="165.6" cy="86.8" r=".47"/>
<circle cx="175" cy="98.6" r=".47"/>
<circle cx="160.9" cy="119.7" r=".47"/>
<circle cx="196.1" cy="126.8" r=".47"/>
<circle cx="177.3" cy="115" r=".47"/>
<circle cx="186.7" cy="126.8" r=".47"/>
<circle cx="160.9" cy="147.9" r=".47"/>
<circle cx="175" cy="140.8" r=".47"/>
<circle cx="175" cy="152.6" r=".47"/>
<circle cx="167.9" cy="152.6" r=".47"/>
<circle cx="160.9" cy="164.3" r=".47"/>
<circle cx="198.5" cy="133.8" r=".47"/>
<circle cx="198.5" cy="157.3" r=".47"/>
<circle cx="240.8" cy="65.7" r=".47"/>
<circle cx="231.4" cy="65.7" r=".47"/>
<circle cx="231.4" cy="30.5" r=".47"/>
<circle cx="240.8" cy="42.2" r=".47"/>
<circle cx="231.4" cy="42.2" r=".47"/>
<circle cx="240.8" cy="89.2" r=".47"/>
<circle cx="231.4" cy="89.2" r=".47"/>
<circle cx="231.4" cy="108" r=".47"/>
<circle cx="231.4" cy="126.8" r=".47"/>
<circle cx="231.4" cy="145.5" r=".47"/>
<circle cx="198.5" cy="30.5" r=".47"/>
<circle cx="198.5" cy="145.5" r=".47"/>
<circle cx="259.6" cy="108" r=".47"/>
<circle cx="259.6" cy="126.8" r=".47"/>
<circle cx="259.6" cy="145.5" r=".47"/>
<circle cx="240.8" cy="53.9" r=".47"/>
<circle cx="243.2" cy="72.7" r=".47"/>
<circle cx="254.9" cy="72.7" r=".47"/>
<circle cx="254.9" cy="79.8" r=".47"/>
<circle cx="243.2" cy="79.8" r=".47"/>
<circle cx="259.6" cy="119.7" r=".47"/>
<circle cx="259.6" cy="138.5" r=".47"/>
<circle cx="259.6" cy="157.3" r=".47"/>
<circle cx="186.7" cy="133.8" r=".47"/>
<circle cx="186.7" cy="157.3" r=".47"/>
<circle cx="236.1" cy="145.5" r=".47"/>
<circle cx="247.9" cy="145.5" r=".47"/>
<circle cx="236.1" cy="126.8" r=".47"/>
<circle cx="247.9" cy="126.8" r=".47"/>
<circle cx="236.1" cy="108" r=".47"/>
<circle cx="247.9" cy="108" r=".47"/>
<circle cx="252.6" cy="119.7" r=".47"/>
<circle cx="252.6" cy="108" r=".47"/>
<circle cx="252.6" cy="157.3" r=".47"/>
<circle cx="252.6" cy="145.5" r=".47"/>
<circle cx="252.6" cy="138.5" r=".47"/>
<circle cx="252.6" cy="126.8" r=".47"/>
<circle cx="231.4" cy="53.9" r=".47"/>
<circle cx="238.5" cy="30.5" r=".47"/>
<circle cx="231.4" cy="157.3" r=".47"/>
<circle cx="231.4" cy="119.7" r=".47"/>
<circle cx="231.4" cy="138.5" r=".47"/>
<circle cx="139.7" cy="30.5" r=".47"/>
<circle cx="31.5" cy="96.2" r=".47"/>
<circle cx="52.7" cy="35.2" r=".47"/>
<circle cx="36.2" cy="35.2" r=".47"/>
<circle cx="45.6" cy="46.9" r=".47"/>
<circle cx="172.6" cy="61" r=".47"/>
<circle cx="160.9" cy="68" r=".47"/>
<circle cx="240.8" cy="100.9" r=".47"/>
<circle cx="231.4" cy="100.9" r=".47"/>
<circle cx="80.9" cy="100.9" r=".47"/>
<circle cx="160.9" cy="61" r=".47"/>
<circle cx="151.4" cy="61" r=".47"/>
<circle cx="160.9" cy="51.6" r=".47"/>
<circle cx="172.6" cy="30.5" r=".47"/>
<circle cx="113.8" cy="173.7" r=".47"/>
<circle cx="127.9" cy="180.8" r=".47"/>
<circle cx="127.9" cy="173.7" r=".47"/>
<circle cx="139.7" cy="173.7" r=".47"/>
</g>
<g fill="none" stroke="#00f" stroke-width=".23">
<path d="M172.6 32.8l-.7 .7 1.4 1.4-1.4 1.4 1.4 1.4-1.4 1.5 .7 .7M149.3 55.6h4.3M149.3 54.7h4.3M151.4 53.9v.8M151.4 55.6v.7M158.7 71.1h4.3M158.7 72h4.3M160.9 70.4v.7M160.9 72v.7M78.5 98.6h-2.3l-4.7 4.7M80.9 91.5l-.7 .7 1.4 1.4-1.4 1.5 1.4 1.4-1.4 1.4 .7 .7M71.5 100.2h7v1.4h-7z"/>
<path d="M78.8 104h4.2M78.8 104.9h4.2M80.9 103.3v.7M80.9 104.9v.7M118.5 180.8l.7 .7 1.4-1.4 1.5 1.4 1.4-1.4 1.4 1.4 .7-.7M130.3 180.8l.7 .7 1.4-1.4 1.4 1.4 1.4-1.4 1.4 1.4 .7-.7"/>
</g>
<text font-size="4.2" fill="#000080" x="205.6" y="177.8">海利HC1-A-2.2KW(380V)-DB1</text>
<text font-size="2.5" fill="#000080" x="217.3" y="184.8">http://liheming.jimdo.com</text>
<g font-size="2.3" fill="#000080">
<text x="264.3" y="185.2">V1.0</text>
<text x="264.3" y="189.8">1/2</text>
</g>
<g font-size="2.1">
<text x="46.1" y="22.9">1</text>
<text x="113.6" y="22.9">2</text>
<text x="181.1" y="22.9">3</text>
<text x="248.6" y="22.9">4</text>
<text x="14.3" y="42.8">D</text>
<text x="280.1" y="42.8">D</text>
<text x="14.3" y="87.5">C</text>
<text x="37.6" y="89.8">1</text>
<text x="45.6" y="89.8">2</text>
<text x="280.1" y="87.5">C</text>
<text x="37.6" y="92.1">3</text>
<text x="37.6" y="94.5">5</text>
<text x="45.6" y="92.1">4</text>
<text x="45.6" y="94.5">6</text>
<text x="37.6" y="96.9">7</text>
<text x="37.6" y="99.2">9</text>
<text x="37.6" y="101.5">11</text>
<text x="44.4" y="99.2">10</text>
<text x="44.4" y="101.5">12</text>
<text x="45.6" y="96.9">8</text>
<text x="37.6" y="103.9">13</text>
<text x="37.6" y="106.2">15</text>
<text x="44.4" y="103.9">14</text>
<text x="44.4" y="106.2">16</text>
<text x="37.6" y="108.6">17</text>
<text x="37.6" y="110.9">19</text>
<text x="37.6" y="113.3">21</text>
<text x="44.4" y="108.6">18</text>
<text x="44.4" y="110.9">20</text>
<text x="44.4" y="113.3">22</text>
<text x="37.6" y="115.6">23</text>
<text x="37.6" y="118">25</text>
<text x="44.4" y="115.6">24</text>
<text x="44.4" y="118">26</text>
<text x="14.3" y="132.1">B</text>
<text x="280.1" y="132.1">B</text>
<text x="31.5" y="139.1">1</text>
<text x="31.5" y="141.5">2</text>
<text x="14.3" y="176.7">A</text>
<text x="197.3" y="175.5">Title</text>
<text x="280.1" y="176.7">A</text>
<text x="197.3" y="182.6">Size</text>
<text x="209" y="182.6">Number</text>
<text x="256.1" y="182.6">Revision</text>
<text x="197.3" y="189.6">Date:</text>
<text x="197.3" y="192">File:</text>
<text x="198.5" y="186.1">A4</text>
<text x="207.9" y="189.6">7-Jan-2012</text>
<text x="207.9" y="192">D:\变频器\tu20111110\国产变频器图纸.ddb</text>
<text x="244.3" y="189.6">Sheet</text>
<text x="244.3" y="192">Drawn By:</text>
<text x="250.9" y="189.6">of</text>
<text x="46.1" y="196.6">1</text>
<text x="113.6" y="196.6">2</text>
<text x="181.1" y="196.6">3</text>
<text x="248.6" y="196.6">4</text>
</g>
<g font-size="2.1" fill="#000080">
<text x="38.6" y="29.9">T3</text>
<text x="210.2" y="29.9">HLTR4100</text>
<text x="212.6" y="27.5">TRAN</text>
<text x="221.7" y="27.5">D4</text>
<text x="38.6" y="32.3">PNP</text>
<text x="140.4" y="34.6">R2</text>
<text x="160.9" y="34.4">C16</text>
<text x="173.3" y="34.6">R7</text>
<text x="206.2" y="34.6">R40</text>
<text x="221.7" y="34.6">RS1M</text>
<text x="240.8" y="33.9">R61</text>
<text x="36.9" y="39.3">R32</text>
<text x="36.9" y="41.7">200R</text>
<text x="53.4" y="39.3">R34</text>
<text x="53.4" y="41.7">5.1K</text>
<text x="140.4" y="36.9">560K</text>
<text x="158.5" y="36.7">0.15u/1200V</text>
<text x="173.3" y="36.9">330K</text>
<text x="200.8" y="36.7">C47</text>
<text x="200.8" y="39">222</text>
<text x="206.2" y="36.9">100K</text>
<text x="221.7" y="39.3">D6</text>
<text x="231.4" y="39">220u/25V</text>
<text x="233.8" y="36.7">C7</text>
<text x="240.8" y="37.6">1.5K</text>
<text x="173.3" y="46.3">R8</text>
<text x="198.5" y="46.1">D3</text>
<text x="221.7" y="46.3">RS1M</text>
<text x="241.6" y="46.3">R60</text>
<text x="46.3" y="51.1">R33</text>
<text x="46.3" y="53.4">20R</text>
<text x="141.6" y="53.2">LD1</text>
<text x="173.3" y="48.7">330K</text>
<text x="177.3" y="50.3">R63</text>
<text x="188.8" y="48.7">D4</text>
<text x="196.1" y="48.4">DIODE</text>
<text x="231.4" y="50.8">220u/25V</text>
<text x="233.8" y="48.4">C15</text>
<text x="241.6" y="48.7">1.5K</text>
<text x="141.6" y="55.5">POWER</text>
<text x="153.8" y="55.5">C1</text>
<text x="153.8" y="57.8">105</text>
<text x="163.2" y="55.5">C24</text>
<text x="163.2" y="57.8">33u/25V</text>
<text x="177.3" y="54.1">30R</text>
<text x="179.7" y="57.3">R7</text>
<text x="188.8" y="55.7">DIODE</text>
<text x="222" y="57.8">C14</text>
<text x="47.8" y="62.5">Z5</text>
<text x="47.8" y="64.9">3.6V</text>
<text x="179.7" y="61.1">300R</text>
<text x="192.1" y="65.1">R94</text>
<text x="206.7" y="64.9">K1317</text>
<text x="209" y="62.5">T1</text>
<text x="219.6" y="60.2">1000u/16V</text>
<text x="224.1" y="62.8">D8</text>
<text x="243.2" y="60.2">C23</text>
<text x="243.2" y="62.5">CAP</text>
<text x="255.6" y="65.1">R58</text>
<text x="163.2" y="71.9">C1</text>
<text x="169.8" y="70.4" transform="rotate(-90 169.8 70.4)">8</text>
<text x="172.2" y="70.4" transform="rotate(-90 172.2 70.4)">7</text>
<text x="174.6" y="70.4" transform="rotate(-90 174.6 70.4)">6</text>
<text x="177" y="70.4" transform="rotate(-90 177 70.4)">5</text>
<text x="192.1" y="67.5">15K</text>
<text x="200.6" y="69.6">Z11</text>
<text x="224.1" y="69.8">FR2M</text>
<text x="233.8" y="71.5">R39</text>
<text x="245.5" y="71.5">R57</text>
<text x="255.6" y="67.5">82K</text>
<text x="163.2" y="74.3">CAP</text>
<text x="221.7" y="76.9">D7</text>
<text x="233.8" y="75.2">330R</text>
<text x="238.3" y="76.9">C17</text>
<text x="245.5" y="75.2">36K</text>
<text x="257" y="76.9">C34</text>
<text x="144.4" y="83.7">DIODE</text>
<text x="146.7" y="81.3">D1</text>
<text x="172.6" y="78.2">U1</text>
<text x="172.6" y="80.6">3842</text>
<text x="185.1" y="79.2">R9</text>
<text x="185.1" y="81.5">15K</text>
<text x="192.1" y="83.9">R94</text>
<text x="199.2" y="81.5">R92</text>
<text x="199.2" y="83.9">4R3</text>
<text x="206.2" y="81.5">R93</text>
<text x="206.2" y="83.9">4R3</text>
<text x="221.7" y="79.2">RS1M</text>
<text x="238.3" y="83.9">CAP</text>
<text x="245.5" y="78.5">R56</text>
<text x="245.5" y="82.3">36K</text>
<text x="257" y="83.9">CAP</text>
<text x="40.9" y="86.3">CN3</text>
<text x="167.6" y="88.6">C4</text>
<text x="169.8" y="84.5" transform="rotate(-90 169.8 84.5)">1</text>
<text x="172.2" y="84.5" transform="rotate(-90 172.2 84.5)">2</text>
<text x="174.6" y="84.5" transform="rotate(-90 174.6 84.5)">3</text>
<text x="177" y="84.5" transform="rotate(-90 177 84.5)">4</text>
<text x="192.1" y="86.3">1.5K</text>
<text x="221.7" y="86.3">D13</text>
<text x="81.6" y="93.3">R3</text>
<text x="81.6" y="95.7">330R</text>
<text x="163.2" y="93.1">C44</text>
<text x="163.2" y="95.4">CAP CAP</text>
<text x="186.7" y="90.7">C46</text>
<text x="186.7" y="93.1">CAP</text>
<text x="193.5" y="90.9">C12</text>
<text x="221.7" y="93.3">RS1M</text>
<text x="233.8" y="93.1">C6</text>
<text x="241.6" y="93.3">R59</text>
<text x="241.6" y="95.7">1.5K</text>
<text x="71.5" y="97.8">TH</text>
<text x="76.2" y="98">Rt</text>
<text x="163.2" y="97.3">R1</text>
<text x="163.2" y="101">180K</text>
<text x="193.5" y="98">CAP</text>
<text x="231.4" y="97.8">220u/25V</text>
<text x="71.5" y="104.8">4K</text>
<text x="83.2" y="104.8">C2</text>
<text x="83.2" y="107.2">CAP</text>
<text x="147.5" y="102.7">R96</text>
<text x="147.5" y="105.1">39R</text>
<text x="163.2" y="104.3">R98</text>
<text x="177.3" y="102">R62</text>
<text x="177.3" y="105.8">1K</text>
<text x="188.8" y="107.2">Z10</text>
<text x="221.7" y="105.1">D9</text>
<text x="238.4" y="106.7">R12</text>
<text x="163.2" y="108.1">100K</text>
<text x="188.8" y="109.5">20V</text>
<text x="200.6" y="112.1">D2</text>
<text x="221.7" y="112.1">RS1M</text>
<text x="238.4" y="113.7">R52</text>
<text x="238.4" y="110.4">3K</text>
<text x="179.7" y="118.9">C49</text>
<text x="196.8" y="119.1">R95</text>
<text x="202.9" y="119.1">RS1M</text>
<text x="222" y="118.9">47u/50V</text>
<text x="224.4" y="116.6">C12</text>
<text x="238.4" y="117.5">3K</text>
<text x="254.7" y="116.6">Z1</text>
<text x="254.7" y="118.9">10V</text>
<text x="259.6" y="116.6">100u/25V</text>
<text x="262" y="114.2">C13</text>
<text x="170.9" y="123.9">R97</text>
<text x="179.7" y="121.3">105</text>
<text x="186.7" y="123.6">100u/*25V</text>
<text x="189.1" y="121.3">C48</text>
<text x="196.8" y="121.5">12K</text>
<text x="221.7" y="123.9">D10</text>
<text x="238.4" y="125.5">R15</text>
<text x="162.1" y="130.7">NEC2501</text>
<text x="164.4" y="128.3">PC8</text>
<text x="170.9" y="126.2">470R</text>
<text x="200.6" y="130.9">D19</text>
<text x="221.7" y="130.9">RS1M</text>
<text x="238.4" y="129.2">3K</text>
<text x="29.1" y="135.6">CN1</text>
<text x="200.6" y="137.9">RS1M</text>
<text x="222" y="137.7">47u/50V</text>
<text x="224.4" y="135.3">C18</text>
<text x="238.4" y="132.5">R53</text>
<text x="238.4" y="136.3">3K</text>
<text x="254.7" y="135.3">Z2</text>
<text x="254.7" y="137.7">10V</text>
<text x="259.6" y="135.3">100u/25V</text>
<text x="262" y="133">C17</text>
<text x="114.6" y="142.6">R99</text>
<text x="165.5" y="139.5">R42</text>
<text x="165.5" y="143.4">150R</text>
<text x="200.8" y="142.4">C33</text>
<text x="221.7" y="142.6">D11</text>
<text x="29.1" y="145">FAN</text>
<text x="114.6" y="145">3R</text>
<text x="163" y="145">C25</text>
<text x="165.4" y="147.3">105</text>
<text x="175.7" y="145">R43</text>
<text x="175.7" y="147.3">1.5K</text>
<text x="182" y="147.1">C42</text>
<text x="182" y="149.5">104</text>
<text x="200.8" y="149.5">C32</text>
<text x="200.8" y="144.7">100u/25V</text>
<text x="221.7" y="149.7">RS1M</text>
<text x="238.4" y="144.3">R20</text>
<text x="238.4" y="148">3K</text>
<text x="92.6" y="154.1">D15</text>
<text x="99.2" y="151.8">RY1</text>
<text x="114.6" y="154.4">R10</text>
<text x="200.6" y="154.4">D12</text>
<text x="200.8" y="151.8">100u/25V</text>
<text x="222" y="154.1">47u/50V</text>
<text x="224.4" y="151.8">C19</text>
<text x="238.4" y="151.3">R54</text>
<text x="238.4" y="155">3K</text>
<text x="254.7" y="154.1">Z3</text>
<text x="259.6" y="154.1">100u/25V</text>
<text x="262" y="151.8">C20</text>
<text x="71.3" y="157.9">PC1</text>
<text x="92.6" y="156.5">DIODE</text>
<text x="114.6" y="156.7">3R</text>
<text x="163.2" y="156.5">T2</text>
<text x="163.2" y="159.3">TL431</text>
<text x="175.7" y="156.7">R41</text>
<text x="175.7" y="159.1">1.5K</text>
<text x="200.6" y="161.4">RS1M</text>
<text x="254.7" y="156.5">10V</text>
<text x="50.3" y="163.1">R35</text>
<text x="50.3" y="166.6">330R</text>
<text x="71.3" y="167.3">357</text>
<text x="83.2" y="163.1">R36</text>
<text x="83.2" y="166.8">5.1K</text>
<text x="104.4" y="166.1">T4</text>
<text x="114.6" y="166.1">R77</text>
<text x="93.4" y="170.8">R37</text>
<text x="93.4" y="173.2">2.2K</text>
<text x="104.4" y="168.5">NPN</text>
<text x="114.6" y="168.5">3R</text>
<text x="118.3" y="170.8">680u/400V</text>
<text x="120.6" y="168.5">C8</text>
<text x="130" y="170.8">680u/400V</text>
<text x="132.4" y="168.5">C9</text>
<text x="118.5" y="179.5">R75</text>
<text x="130.3" y="179.5">R76</text>
<text x="118.5" y="183.2">200K</text>
<text x="130.3" y="183.2">200K</text>
<text x="264.3" y="192">李和明</text>
</g>
<g font-size="2.1" fill="#800000">
<text x="29.9" y="35.7">+5V</text>
<text x="50.8" y="32.3">VCC</text>
<text x="131" y="31.1">P</text>
<text x="253.1" y="31.1">+15V</text>
<text x="130.7" y="40.5">N</text>
<text x="243.7" y="42.8">-15V</text>
<text x="254" y="58.1">Us</text>
<text x="243.7" y="66.3">+5V</text>
<text x="24.2" y="89.8">+12V</text>
<text x="55.5" y="89.8">12G</text>
<text x="79.2" y="86.3">+5V</text>
<text x="253.1" y="89.8">+12V</text>
<text x="25.1" y="94.5">+5V</text>
<text x="55.5" y="94.5">+5V</text>
<text x="26.6" y="101.5">Us</text>
<text x="55.5" y="96.9">+15V</text>
<text x="55.5" y="99.2">-15V</text>
<text x="253.1" y="101.5">12G</text>
<text x="26.6" y="106.2">Iw</text>
<text x="27" y="103.9">Iu</text>
<text x="55.5" y="106.2">+5V</text>
<text x="229.5" y="105.1">VU+</text>
<text x="258.5" y="105.1">E1</text>
<text x="25.9" y="110.9">G7'</text>
<text x="25.9" y="113.3">G1'</text>
<text x="26.3" y="108.6">SC</text>
<text x="55.5" y="110.9">RY</text>
<text x="55.5" y="113.3">G3'</text>
<text x="25.9" y="115.6">G5'</text>
<text x="25.9" y="118">G4'</text>
<text x="55.5" y="115.6">G2'</text>
<text x="55.5" y="118">G6'</text>
<text x="229.5" y="123.9">VV+</text>
<text x="258.5" y="123.9">E3</text>
<text x="262.5" y="120.3">VU-</text>
<text x="108.6" y="135.6">P</text>
<text x="173.3" y="137.9">+5V</text>
<text x="181.8" y="134.4">V-</text>
<text x="41.4" y="139.1">+12V</text>
<text x="41.4" y="141.5">12G</text>
<text x="73.6" y="143.8">+12V</text>
<text x="229.3" y="142.6">VW+</text>
<text x="258.5" y="142.6">E5</text>
<text x="262.5" y="139.1">VV-</text>
<text x="190.2" y="146.1">E2,4,6</text>
<text x="57.7" y="160.3">VCC</text>
<text x="181.4" y="157.9">V+</text>
<text x="262.5" y="157.9">VW-</text>
<text x="42.3" y="164.9">RY</text>
<text x="108.2" y="177.9">P1</text>
<text x="100.4" y="180.2">12G</text>
</g>
</svg>
